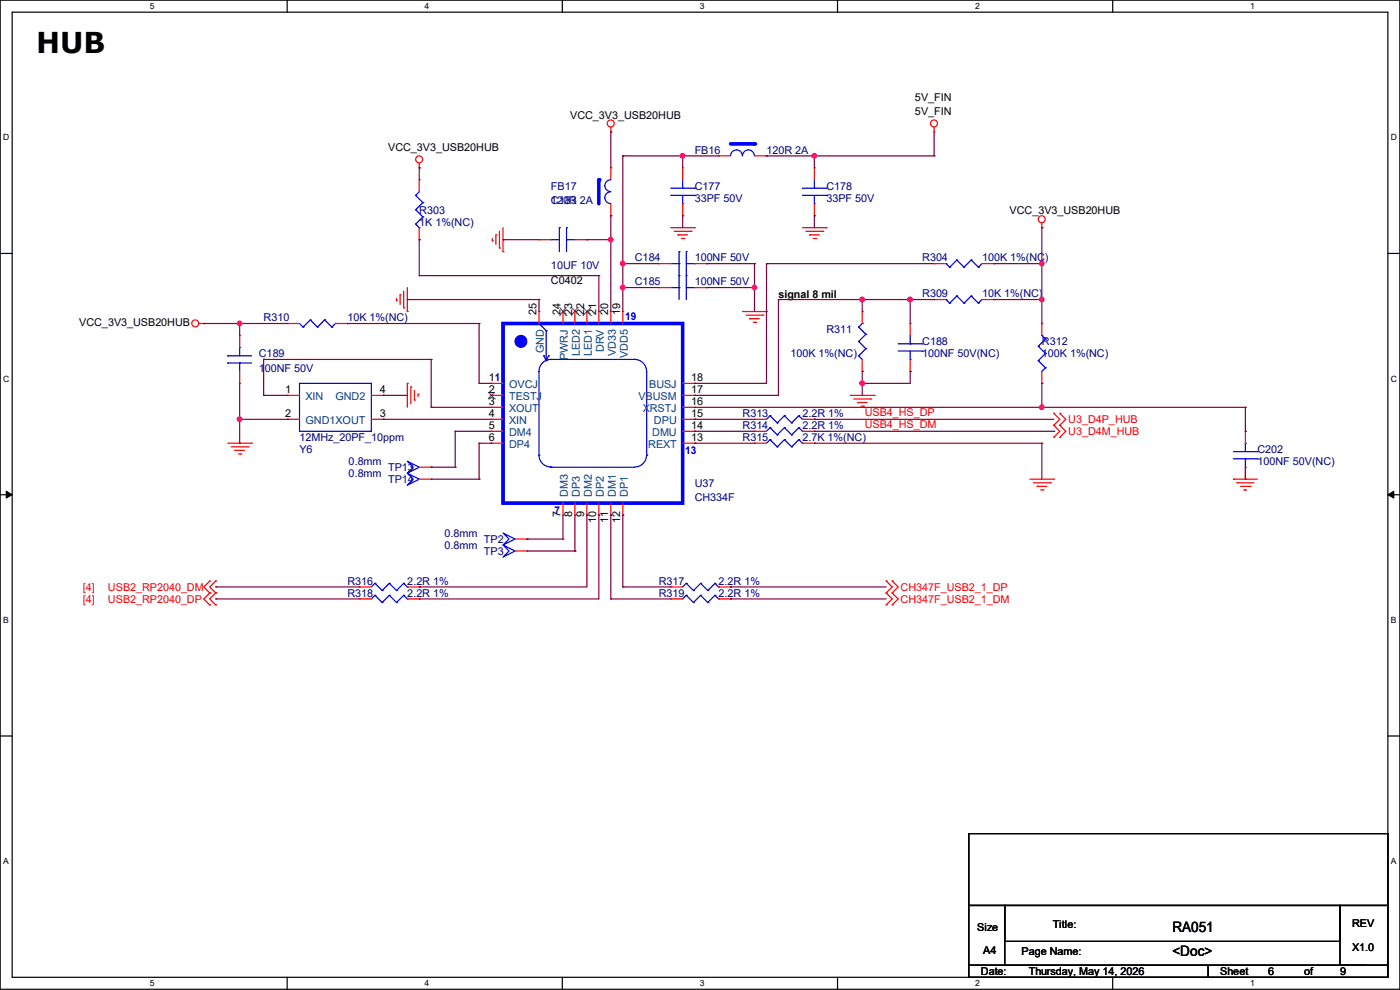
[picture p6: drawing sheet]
<svg xmlns="http://www.w3.org/2000/svg" width="297mm" height="210mm" viewBox="0 0 297 210" stroke-linecap="round" stroke-linejoin="round" font-family="sans-serif">
<path d="M0 0h297v209.8h-297zM2.6 2.6h291.8v204.7h-291.8z" fill="none" stroke="#000" stroke-width=".25"/>
<g fill="#fff">
<path d="M31.7 .3h1v2h-1z"/>
<path d="M31.7 207.6h1v2h-1z"/>
</g>
<path d="M60.9 0v2.6M60.9 207.3v2.5" fill="none" stroke="#000" stroke-width=".25"/>
<g fill="#fff">
<path d="M90.1 .3h1v2h-1z"/>
<path d="M90.1 207.6h1v2h-1z"/>
</g>
<path d="M119.3 0v2.6M119.3 207.3v2.5" fill="none" stroke="#000" stroke-width=".25"/>
<g fill="#fff">
<path d="M148.5 .3h.9v2h-.9z"/>
<path d="M148.5 207.6h.9v2h-.9z"/>
</g>
<path d="M177.7 0v2.6M177.7 207.3v2.5" fill="none" stroke="#000" stroke-width=".25"/>
<g fill="#fff">
<path d="M206.8 .3h1v2h-1z"/>
<path d="M206.8 207.6h1v2h-1z"/>
</g>
<path d="M236.1 0v2.6M236.1 207.3v2.5" fill="none" stroke="#000" stroke-width=".25"/>
<g fill="#fff">
<path d="M265.2 .3h1v2h-1z"/>
<path d="M265.2 207.6h1v2h-1z"/>
<path d="M.7 28.2h1.2v1.9h-1.2z"/>
<path d="M295.1 28.2h1.2v1.9h-1.2z"/>
<path d="M.7 79.3h1.2v2h-1.2z"/>
<path d="M295.1 79.3h1.2v2h-1.2z"/>
</g>
<path d="M0 53.8h2.6M294.4 53.8h2.6" fill="none" stroke="#000" stroke-width=".25"/>
<g fill="#fff">
<path d="M.7 130.5h1.2v2h-1.2z"/>
<path d="M295.1 130.5h1.1v2h-1.1z"/>
</g>
<path d="M0 104.9h2.6M294.4 104.9h2.6" fill="none" stroke="#000" stroke-width=".25"/>
<path d="M1.3 104.2l1.3 .7-1.3 .8zM294.4 104.9l1.3-.7v1.5z" fill="#000" stroke="#000" stroke-width=".21"/>
<g fill="#fff">
<path d="M.7 181.7h1.2v2h-1.2z"/>
<path d="M295.1 181.7h1.1v2h-1.1z"/>
</g>
<path d="M0 156.1h2.6M294.4 156.1h2.6M205.5 176.8h88.9v15.3h-88.9zM205.5 192.1h7.6v12.7h-7.6zM213.1 192.1h71.2v7.6h-71.2zM284.3 192.1h10.1v12.7h-10.1zM205.5 204.8h50.8v2.5h-50.8zM213.1 204.8h76.2M256.3 204.8h38.1v2.5h-38.1zM289.3 204.8h.1" fill="none" stroke="#000" stroke-width=".25"/>
<g fill="none" stroke="#f00" stroke-width=".25">
<path d="M88.9 35.6h.1M88.9 34.6v1M129.6 28h.1M129.6 27v1M198.2 28h.1M198.2 27v1M104.4 51.1h.1M104.4 50.6v.5M105.2 49.8h.1M105.2 49.8v2.1M106 52.6h.1M106 49.1v3.5"/>
<path d="M106.7 53.4h.1M106.7 48.3v5.1M142.3 48.3h5.1M143 49.1h3.6M143.8 49.8h.1M143.8 49.8h2M144.6 50.6h.5M145.1 50.6h.1M146.6 49.1h.1M147.4 48.3h.1M170.2 48.3h5.1M171 49.1h3.5"/>
<path d="M171.7 49.8h.1M171.7 49.8h2.1M172.5 50.6h.5M173 50.6h.1M174.5 49.1h.1M175.3 48.3h.1M198.2 55.9h.1M198.2 55.9h2.5M208.3 55.9h2.6M210.9 55.9h.1M221 48.3h.1M221 47.3v1"/>
<path d="M42.2 68.6h1M43.2 68.6h.1M50.8 71.2h.1M50.8 71.2v2.5M50.8 78.8v2.5M84.1 63.8h.1M84.1 63.3v.5M84.9 62.5h.1M84.9 62.5v2.1M85.6 65.3h.1M85.6 61.8v3.5M86.4 66.1h.1"/>
<path d="M86.4 61v5.1M114.3 66.1h.1M114.3 66.1v2.5M119.4 66.1h.1M119.4 66.1v2.5M122 66.1h.1M122 66.1v2.5M124.5 66.1h.1M124.5 66.1v2.5M127 66.1h.1M127 66.1v2.5M129.6 66.1h.1"/>
<path d="M129.6 66.1v2.5M132.1 66.1h.1M132.1 66.1v2.5M157.5 66.1h5.1M158.3 66.8h3.5M159 67.6h.1M159 67.6h2.1M159.8 68.4h.5M160.3 68.4h.1M161.8 66.8h.1M162.6 66.1h.1M48.3 94h5.1"/>
<path d="M49.1 94.8h3.5M49.8 95.5h.1M49.8 95.5h2.1M50.6 96.3h.5M50.8 81.3h.1M51.1 96.3h.1M52.6 94.8h.1M53.4 94h.1M86.4 81.3h.1M86.4 81.3v5.1M87.2 82.1h.1M87.2 82.1v3.5"/>
<path d="M87.9 84.9h.1M87.9 82.8v2.1M88.7 83.6h.1M88.7 83.6v.5M104.2 83.9h.1M104.2 86.4h.1M104.2 88.9h.1M104.2 91.5h.1M104.2 94h.1M104.2 81.3h.1M104.2 83.9h2.5M104.2 94h2.5"/>
<path d="M104.2 86.4h2.5M104.2 88.9h2.5M104.2 91.5h2.5M104.2 81.3h2.5M144.8 83.9h2.6M144.8 94h2.6M144.8 86.4h2.6M144.8 88.9h2.6M144.8 91.5h2.6M144.8 81.3h2.6M147.4 94h.1M147.4 91.5h.1"/>
<path d="M147.4 88.9h.1M147.4 86.4h.1M147.4 83.9h.1M147.4 81.3h.1M160.1 94h.1M160.1 94h2.5M170.2 94h2.6M172.8 94h.1M180.4 83.9h5.1M181.1 84.6h3.6M181.9 85.4h.1M181.9 85.4h2"/>
<path d="M182.7 86.1h.5M183.2 86.1h.1M184.7 84.6h.1M185.5 83.9h.1M223.6 90.2h.1M223.6 92.8h.1M223.6 87.7h.1M223.6 90.2l1.2 1.3-1.2 1.3M223.6 87.7l1.2 1.2-1.2 1.3M224.8 90.2h.1M224.8 92.8h.1M224.8 87.7h.1"/>
<path d="M224.8 90.2l1.3 1.3-1.3 1.3M224.8 87.7l1.3 1.2-1.3 1.3M119.4 109.3h.1M119.4 106.7v2.6M122 109.3h.1M122 106.7v2.6M124.5 109.3h.1M124.5 106.7v2.6M127 109.3h.1M127 106.7v2.6M129.6 109.3h.1M129.6 106.7v2.6"/>
<path d="M132.1 109.3h.1M132.1 106.7v2.6M218.5 101.6h5.1M219.2 102.4h3.6M220 103.2h.1M220 103.2h2M220.8 103.9h.5M221.3 103.9h.1M222.8 102.4h.1M223.6 101.6h.1M261.7 101.6h.1M261.7 101.6h5"/>
<path d="M262.4 102.4h.1M262.4 102.4h3.6M263.2 103.2h2M263.9 103.9h.1M263.9 103.9h.6M265.2 103.2h.1M44.5 123.2h.1M44.5 125.8h.1M44.5 128.3h.1M44.5 123.2l-1.3 1.3 1.3 1.3M44.5 125.8l-1.3 1.2 1.3 1.3M45.8 123.2h.1"/>
<path d="M45.8 125.8h.1M45.8 128.3h.1M45.8 123.2l-1.3 1.3 1.3 1.3M45.8 125.8l-1.3 1.2 1.3 1.3M188 123.2h.1M188 125.8h.1M188 128.3h.1M188 123.2l1.3 1.3-1.3 1.3M188 125.8l1.3 1.2-1.3 1.3M189.3 123.2h.1M189.3 125.8h.1M189.3 128.3h.1"/>
<path d="M189.3 123.2l1.2 1.3-1.2 1.3M189.3 125.8l1.2 1.2-1.2 1.3"/>
<circle cx="88.9" cy="33.8" r=".74"/>
<circle cx="129.6" cy="26.2" r=".74"/>
<circle cx="198.1" cy="26.2" r=".74"/>
<circle cx="221" cy="46.5" r=".74"/>
<circle cx="41.4" cy="68.6" r=".74"/>
</g>
<g fill="none" stroke="#00f" stroke-width=".25">
<path d="M155 33.1a1.25 1.25 0 0 1 1.2-1.3 1.25 1.25 0 0 1 1.3 1.3M157.5 33.1a1.25 1.25 0 0 1 1.3-1.3 1.25 1.25 0 0 1 1.2 1.3M200.7 55.9h.1M200.7 55.9l.8 .8M201.5 56.7h.1M203 55.2h.1M203 55.2l1.5 1.5M203 55.2l-1.5 1.5M204.5 56.7h.1M206 55.2h.1M206 55.2l1.6 1.5M206 55.2l-1.5 1.5"/>
<path d="M207.6 56.7h.1M208.3 55.9l-.7 .8M48.3 75.5h.1M48.3 77h.1M48.3 75.5h5.1M48.3 77h5.1M50.8 73.7h.1M50.8 77h.1M50.8 73.7v1.8M50.8 77v1.8M114.3 68.6l1.6 1.5M115.4 75.5h.1"/>
<path d="M115.4 75.5l.5 1M115.9 70.1h.1M115.9 76.5h.1M115.9 70.1v6.4M116.4 75.5h.1M116.4 75.5l-.5 1M134.7 76.2h.1M134.7 76.2h-17.8a2.52 2.52 0 0 0-2.6 2.6v17.8M134.7 76.2a2.52 2.52 0 0 1 2.5 2.6M137.2 78.8v17.8M114.3 96.6h.1M114.3 96.6a2.52 2.52 0 0 0 2.6 2.5"/>
<path d="M116.9 99.1h.1M116.9 99.1h17.8M137.2 96.6a2.52 2.52 0 0 1-2.5 2.5M137.2 96.6h.1M163.4 93.3h.1M163.4 93.3l-.8 .7M163.4 93.3l1.5 1.5M164.9 94.8h.1M166.4 93.3h.1M166.4 93.3l-1.5 1.5M166.4 93.3l1.5 1.5M167.9 94.8h.1"/>
<path d="M169.5 93.3h.1M169.5 93.3l-1.6 1.5M169.5 93.3l.7 .7M170.2 94h.1"/>
</g>
<path d="M155 30.5h5.1M106.7 68.6h38.1v38.1h-38.1z" fill="none" stroke="#00f" stroke-width=".76"/>
<circle cx="110.5" cy="72.4" r="1.25" fill="#00f" stroke="#00f" stroke-width=".25"/>
<g fill="none" stroke="#804000" stroke-width=".21">
<path d="M118.7 66.9h.1M118.7 65.2l1.4 1.7M120.1 66.9h.1M120.1 65.2l-1.4 1.7M121.2 66.9h.1M121.2 65.2l1.7 1.7M122.6 65.2l-1.4 1.7M122.9 66.9h.1M123.6 66.9h.1M123.6 65.2l1.8 1.7M125.4 66.9h.1M125.4 65.2l-1.8 1.7"/>
<path d="M103.5 84.6h.1M103.5 83.2l1.5 1.4M105 84.6h.1M105 83.2l-1.5 1.4"/>
</g>
<circle cx="160.1" cy="30.5" r=".38" fill="#00f"/>
<path d="M152.4 33.1h.1M152.4 33.1h2.6M160.1 33.1h2.5M162.6 33.1h.1" fill="none" stroke="#f00" stroke-width=".25"/>
<path d="M129.6 38.1a1.25 1.25 0 0 0-1.3 1.3 1.25 1.25 0 0 0 1.3 1.2M129.6 40.7a1.25 1.25 0 0 0-1.3 1.2 1.25 1.25 0 0 0 1.3 1.3" fill="none" stroke="#00f" stroke-width=".25"/>
<path d="M127 38.1v5.1" fill="none" stroke="#00f" stroke-width=".76"/>
<circle cx="127" cy="38.1" r=".38" fill="#00f"/>
<g fill="none" stroke="#f00" stroke-width=".25">
<path d="M88.9 38.1h.1M88.9 38.1v2.6M129.6 35.6h.1M129.6 35.6v2.5M144.8 35.6h.1M144.8 35.6v2.5M172.8 35.6h.1M172.8 35.6v2.5M88.9 50.8h.1M88.9 48.3v2.5M114.3 50.8h.1M114.3 50.8h2.6"/>
<path d="M122 50.8h2.5M124.5 50.8h.1M129.6 45.8h.1M129.6 43.2v2.6M139.7 55.9h.1M139.7 55.9h2.6M144.8 45.8h.1M144.8 43.2v2.6M147.4 55.9h2.5M149.9 55.9h.1M172.8 45.8h.1M172.8 43.2v2.6"/>
<path d="M61 68.6h.1M61 68.6h2.5M71.2 68.6h2.5M73.7 68.6h.1M139.7 61h.1M139.7 61h2.6M147.4 61h2.5M149.9 61h.1M182.9 78.8h.1M182.9 66.1h.1M182.9 66.1v2.5M182.9 76.2v2.6"/>
<path d="M193.1 68.6h.1M193.1 78.8h.1M193.1 68.6v2.6M193.1 76.2v2.6M198.2 63.5h.1M198.2 63.5h2.5M208.3 63.5h2.6M210.9 63.5h.1M221 68.6h.1M221 68.6v2.6M221 78.8v2.5M61 83.9h.1"/>
<path d="M61 88.9h.1M61 83.9h2.5M61 88.9h2.5M78.8 83.9h2.5M78.8 88.9h2.5M81.3 88.9h.1M81.3 83.9h.1M88.9 99.1h2.6M91.5 99.1h.1M160.1 91.5h.1M160.1 88.9h.1M160.1 88.9h2.5"/>
<path d="M160.1 91.5h2.5M170.2 88.9h2.6M170.2 91.5h2.6M172.8 91.5h.1M172.8 88.9h.1M221 81.3h.1M264.2 91.5h.1M264.2 91.5v2.5M264.2 99.1v2.5M88.9 101.6h2.6M91.5 101.6h.1M109.3 114.3h2.5"/>
<path d="M109.3 116.9h2.5M111.8 114.3h.1M111.8 116.9h.1M264.2 101.6h.1M76.2 124.5h.1M76.2 127h.1M76.2 124.5h2.6M76.2 127h2.6M86.4 124.5h2.5M86.4 127h2.5M88.9 124.5h.1M88.9 127h.1"/>
<path d="M142.3 124.5h.1M142.3 127h.1M142.3 124.5h2.5M142.3 127h2.5M152.4 124.5h2.6M152.4 127h2.6M155 124.5h.1M155 127h.1"/>
</g>
<g fill="none" stroke="#00f" stroke-width=".25">
<path d="M142.3 39.9h5.1M144.8 39.9h.1M144.8 38.1v1.8M147.4 39.9h.1M170.2 39.9h5.1M172.8 39.9h.1M172.8 38.1v1.8M175.3 39.9h.1M88.2 41.4h.1M88.2 44.5h.1M88.2 47.5h.1M88.2 41.4l1.5 1.6"/>
<path d="M88.2 44.5l1.5 1.5M88.2 47.5l.7 .8M88.9 48.3h.1M88.9 40.7l-.7 .7M89.7 43h.1M89.7 46h.1M89.7 43l-1.5 1.5M89.7 46l-1.5 1.5M116.9 50.8h.1M116.9 50.8h1.8M118.7 48.3h.1M118.7 48.3v5.1"/>
<path d="M120.2 50.8h.1M120.2 48.3h.1M120.2 50.8h1.8M120.2 48.3v5.1M142.3 41.4h5.1M142.3 55.9h1.8M144.1 58.5h.1M144.1 55.9h.1M144.1 53.4h.1M144.1 53.4v10.1M144.8 43.2h.1M144.8 41.4v1.8"/>
<path d="M145.6 58.5h.1M145.6 53.4h.1M145.6 53.4v10.1M145.6 55.9h1.8M147.4 41.4h.1M147.4 55.9h.1M170.2 41.4h5.1M172.8 43.2h.1M172.8 41.4v1.8M175.3 41.4h.1M63.5 68.6l.8 .8M64.3 69.4h.1"/>
<path d="M65.8 67.9h.1M65.8 67.9l-1.5 1.5M65.8 67.9l1.6 1.5M67.4 69.4h.1M68.9 67.9h.1M68.9 67.9l-1.5 1.5M68.9 67.9l1.5 1.5M70.4 69.4h.1M71.2 68.6h.1M71.2 68.6l-.8 .8M142.3 61h1.8M144.1 61h.1"/>
<path d="M145.6 61h1.8M147.4 61h.1M182.2 75.5h.1M182.2 72.4h.1M182.2 69.4h.1M182.2 75.5l.7 .7M182.2 72.4l1.5 1.6M182.2 69.4l1.5 1.5M182.9 68.6h.1M182.9 68.6l-.7 .8M183.7 74h.1M183.7 70.9h.1"/>
<path d="M183.7 74l-1.5 1.5M183.7 70.9l-1.5 1.5M190.5 74.5h5.1M190.5 72.9h5.1M193.1 76.2h.1M193.1 72.9h.1M193.1 71.2v1.7M193.1 74.5v1.7M195.6 74.5h.1M195.6 72.9h.1M200.7 63.5h.1M200.7 63.5l.8 .8"/>
<path d="M201.5 64.3h.1M203 62.8h.1M203 62.8l1.5 1.5M203 62.8l-1.5 1.5M204.5 64.3h.1M206 62.8h.1M206 62.8l1.6 1.5M206 62.8l-1.5 1.5M207.6 64.3h.1M208.3 63.5l-.7 .8M220.3 76.5h.1M220.3 73.4h.1"/>
<path d="M220.3 76.5l1.5 1.5M220.3 73.4l1.5 1.6M221 71.2h.1M221 71.2l.8 .7M221.8 78h.1M221.8 75h.1M221.8 71.9h.1M221.8 78l-.8 .8M221.8 75l-1.5 1.5M221.8 71.9l-1.5 1.5M63.5 81.3h15.3v10.2h-15.3zM86.4 97.8l2.5 1.3-2.5 1.3 1.3-1.3z"/>
<path d="M163.4 90.7h.1M163.4 88.2h.1M163.4 88.2l-.8 .7M163.4 90.7l-.8 .8M163.4 90.7l1.5 1.5M163.4 88.2l1.5 1.5M164.9 92.2h.1M164.9 89.7h.1M166.4 90.7h.1M166.4 88.2h.1M166.4 88.2l-1.5 1.5M166.4 90.7l-1.5 1.5"/>
<path d="M166.4 90.7l1.5 1.5M166.4 88.2l1.5 1.5M167.9 92.2h.1M167.9 89.7h.1M169.5 90.7h.1M169.5 88.2h.1M169.5 88.2l-1.6 1.5M169.5 90.7l-1.6 1.5M169.5 90.7l.7 .8M169.5 88.2l.7 .7M170.2 91.5h.1M170.2 88.9h.1"/>
<path d="M261.7 95.8h5M261.7 97.3h5M264.2 94h.1M264.2 97.3h.1M264.2 94v1.8M264.2 97.3v1.8M266.7 95.8h.1M266.7 97.3h.1M86.4 100.4l2.5 1.2-2.5 1.3 1.3-1.3zM106.7 113.1l2.6 1.2-2.6 1.3 1.3-1.3zM106.7 115.6l2.6 1.3-2.6 1.3 1.3-1.3zM79.5 123.7h.1"/>
<path d="M79.5 126.3h.1M79.5 123.7l-.7 .8M79.5 123.7l1.6 1.6M79.5 126.3l-.7 .7M79.5 126.3l1.6 1.5M81.1 125.3h.1M81.1 127.8h.1M82.6 123.7h.1M82.6 126.3h.1M82.6 123.7l-1.5 1.6M82.6 123.7l1.5 1.6M82.6 126.3l-1.5 1.5"/>
<path d="M82.6 126.3l1.5 1.5M84.1 125.3h.1M84.1 127.8h.1M85.6 123.7h.1M85.6 126.3h.1M85.6 123.7l-1.5 1.6M85.6 123.7l.8 .8M85.6 126.3l-1.5 1.5M85.6 126.3l.8 .7M86.4 124.5h.1M86.4 127h.1M145.6 123.7h.1"/>
<path d="M145.6 126.3h.1M145.6 123.7l-.8 .8M145.6 123.7l1.5 1.6M145.6 126.3l-.8 .7M145.6 126.3l1.5 1.5M147.1 125.3h.1M147.1 127.8h.1M148.6 123.7h.1M148.6 126.3h.1M148.6 123.7l-1.5 1.6M148.6 123.7l1.6 1.6M148.6 126.3l-1.5 1.5"/>
<path d="M148.6 126.3l1.6 1.5M150.2 125.3h.1M150.2 127.8h.1M151.7 123.7h.1M151.7 126.3h.1M151.7 123.7l-1.5 1.6M151.7 123.7l.7 .8M151.7 126.3l-1.5 1.5M151.7 126.3l.7 .7M152.4 124.5h.1M152.4 127h.1"/>
</g>
<g fill="none" stroke="#800040" stroke-width=".25">
<path d="M88.9 35.6h.1M88.9 35.6v2.5M129.6 28h.1M129.6 28v7.6M132.1 33.1h.1M132.1 33.1h20.3M132.1 33.1v33M144.8 33.1h.1M144.8 33.1v2.5M162.6 33.1h.1M162.6 33.1h35.6M172.8 33.1h.1"/>
<path d="M172.8 33.1v2.5M198.2 33.1h.1M198.2 28v5.1M88.9 50.8h.1M88.9 58.5h.1M88.9 50.8v7.7M88.9 58.5h38.1M106.7 50.8h.1M106.7 50.8h7.6M124.5 50.8h.1M124.5 50.8h5.1M127 58.5h.1"/>
<path d="M127 58.5v7.6M129.6 50.8h.1M129.6 45.8h.1M129.6 45.8v20.3M132.1 55.9h.1M132.1 55.9h7.6M144.8 45.8h.1M144.8 45.8v2.5M149.9 55.9h.1M149.9 55.9h10.2M160.1 55.9h.1M160.1 55.9v10.2"/>
<path d="M162.6 55.9h.1M162.6 55.9h35.6M162.6 55.9v25.4h-15.2M172.8 45.8h.1M172.8 45.8v2.5M210.9 55.9h.1M210.9 55.9h10.1M221 48.3h.1M221 55.9h.1M221 48.3v20.3M43.2 68.6h.1M43.2 68.6h17.8"/>
<path d="M50.8 68.6h.1M50.8 68.6v2.6M55.9 76.2h.1M55.9 76.2v7.7M55.9 76.2h35.6M73.7 68.6h.1M73.7 68.6h27.9M86.4 63.5h.1M86.4 63.5h27.9M91.5 76.2h.1M91.5 76.2v10.2M101.6 68.6h.1"/>
<path d="M101.6 68.6v12.7M114.3 63.5h.1M114.3 63.5v2.6M132.1 61h.1M132.1 61h7.6M149.9 61h.1M149.9 61h10.2M160.1 61h.1M165.1 63.5h.1M165.1 63.5h33.1M165.1 63.5v20.4h-17.7M182.9 63.5h.1"/>
<path d="M182.9 78.8h.1M182.9 63.5v2.6M182.9 78.8v5.1M193.1 63.5h.1M193.1 78.8h.1M193.1 63.5v5.1M193.1 78.8v2.5h-10.2M210.9 63.5h.1M210.9 63.5h10.1M221 63.5h.1M50.8 88.9h.1M50.8 94h.1"/>
<path d="M50.8 88.9h10.2M50.8 81.3v12.7M55.9 83.9h.1M55.9 83.9h5.1M61 88.9h.1M81.3 83.9h.1M81.3 88.9h.1M81.3 83.9h5.1M81.3 88.9h22.9M91.5 86.4h.1M91.5 99.1h.1M91.5 86.4h12.7"/>
<path d="M91.5 99.1h5.1M96.6 91.5h.1M96.6 99.1h.1M96.6 91.5h7.6M96.6 91.5v7.6M101.6 81.3h.1M101.6 94h.1M101.6 94v7.6M101.6 81.3h2.6M101.6 94h2.6M104.2 94h.1M147.4 81.3h.1"/>
<path d="M147.4 83.9h.1M147.4 88.9h.1M147.4 91.5h.1M147.4 94h.1M147.4 86.4h116.8M147.4 88.9h12.7M147.4 91.5h12.7M147.4 94h12.7M172.8 94h.1M172.8 88.9h.1M172.8 88.9h50.8M172.8 91.5h50.8"/>
<path d="M172.8 94h48.2M182.9 81.3h.1M221 81.3h.1M221 86.4h.1M221 94h.1M221 81.3v5.1M221 94v7.6M223.6 91.5h.1M264.2 91.5h.1M264.2 99.1h.1M264.2 86.4h.1M264.2 86.4v5.1"/>
<path d="M264.2 99.1v2.5M91.5 101.6h10.1M101.6 101.6h.1M111.8 114.3h.1M111.8 116.9h10.2M111.8 114.3h7.6M119.4 114.3h.1M119.4 109.3v5M122 116.9h.1M122 109.3v7.6M124.5 109.3h.1M124.5 109.3v15.2h-35.6"/>
<path d="M127 109.3h.1M127 109.3v17.7h-38.1M129.6 109.3h.1M129.6 109.3v17.7M132.1 109.3h.1M132.1 109.3v15.2M45.8 124.5h.1M45.8 127h.1M45.8 124.5h30.4M45.8 127h30.4M88.9 124.5h.1M88.9 127h.1"/>
<path d="M129.6 127h.1M129.6 127h12.7M132.1 124.5h.1M132.1 124.5h10.2M155 124.5h.1M155 127h.1M155 124.5h33M155 127h33"/>
</g>
<g fill="#f0f" stroke="#f0f" stroke-width=".25">
<circle cx="160" cy="61" r=".49"/>
<circle cx="132.1" cy="55.9" r=".49"/>
<circle cx="144.8" cy="33" r=".49"/>
<circle cx="172.7" cy="33" r=".49"/>
<circle cx="221" cy="55.9" r=".49"/>
<circle cx="129.6" cy="50.8" r=".49"/>
<circle cx="132.1" cy="61" r=".49"/>
<circle cx="193.1" cy="63.5" r=".49"/>
<circle cx="182.9" cy="63.5" r=".49"/>
<circle cx="221" cy="63.5" r=".49"/>
<circle cx="50.8" cy="68.6" r=".49"/>
<circle cx="182.9" cy="81.3" r=".49"/>
<circle cx="221" cy="86.4" r=".49"/>
<circle cx="50.8" cy="88.9" r=".49"/>
</g>
<text font-size="6.1" x="7.7" y="11.2">HUB</text>
<g font-size="3">
<text x="248.7" y="197.6">RA051</text>
<text x="248.7" y="202.7">&lt;Doc&gt;</text>
</g>
<g font-size="2.3">
<text x="194.1" y="21.4">5V_FIN</text>
<text x="121" y="25.2">VCC_3V3_USB20HUB</text>
<text x="194.1" y="24.5">5V_FIN</text>
<text x="82.3" y="32.1">VCC_3V3_USB20HUB</text>
<text x="214.2" y="45.3">VCC_3V3_USB20HUB</text>
<text x="116.9" y="60.3">C0402</text>
<text x="165.1" y="63.1">signal 8 mil</text>
<text x="16.8" y="69.2">VCC_3V3_USB20HUB</text>
<text x="113.8" y="66.8" transform="rotate(-90 113.8 66.8)">25</text>
<text x="118.9" y="66.8" transform="rotate(-90 118.9 66.8)">24</text>
<text x="121.4" y="66.8" transform="rotate(-90 121.4 66.8)">23</text>
<text x="124" y="66.8" transform="rotate(-90 124 66.8)">22</text>
<text x="126.5" y="66.8" transform="rotate(-90 126.5 66.8)">21</text>
<text x="129" y="66.8" transform="rotate(-90 129 66.8)">20</text>
<text x="131.6" y="66.8" transform="rotate(-90 131.6 66.8)">19</text>
<text x="60.5" y="83.3">1</text>
<text x="80.6" y="83.3">4</text>
<text x="103.7" y="83.3">2</text>
<text x="103.7" y="80.8">11</text>
<text x="146.6" y="83.3">17</text>
<text x="146.6" y="80.8">18</text>
<text x="60.5" y="88.4">2</text>
<text x="80.6" y="88.4">3</text>
<text x="103.7" y="85.9">3</text>
<text x="103.7" y="88.4">4</text>
<text x="146.6" y="88.4">15</text>
<text x="146.6" y="85.9">16</text>
<text x="103.7" y="90.9">5</text>
<text x="103.7" y="93.5">6</text>
<text x="146.6" y="93.5">13</text>
<text x="146.6" y="90.9">14</text>
<text x="118.9" y="109.8" transform="rotate(-90 118.9 109.8)">7</text>
<text x="121.4" y="109.8" transform="rotate(-90 121.4 109.8)">8</text>
<text x="124" y="109.8" transform="rotate(-90 124 109.8)">9</text>
<text x="126.5" y="111" transform="rotate(-90 126.5 111)">10</text>
<text x="129" y="111" transform="rotate(-90 129 111)">11</text>
<text x="131.6" y="111" transform="rotate(-90 131.6 111)">12</text>
<text x="207.3" y="197.4">Size</text>
<text x="223.3" y="196.9">Title:</text>
<text x="286.8" y="196.7">REV</text>
<text x="208.6" y="202.3">A4</text>
<text x="216.7" y="202.5">Page Name:</text>
<text x="286.8" y="201.8">X1.0</text>
<text x="208.1" y="206.8">Date:</text>
<text x="218.2" y="206.8">Thursday, May 14, 2026</text>
<text x="258.9" y="206.8">Sheet</text>
<text x="269" y="206.8">6</text>
<text x="276.7" y="206.8">of</text>
<text x="284.3" y="206.8">9</text>
</g>
<g font-size="2.3" fill="#000080">
<text x="147.4" y="32.6">FB16</text>
<text x="162.6" y="32.6">120R 2A</text>
<text x="116.9" y="40.2">FB17</text>
<text x="147.4" y="40.2">C177</text>
<text x="175.3" y="40.2">C178</text>
<text x="88.9" y="45.3">R303</text>
<text x="88.9" y="47.8">1K 1%(NC)</text>
<text x="116.9" y="43.3">120R 2A</text>
<text x="116.9" y="43.3">C183</text>
<text x="147.4" y="42.8">33PF 50V</text>
<text x="175.3" y="42.8">33PF 50V</text>
<text x="116.9" y="57">10UF 10V</text>
<text x="134.7" y="55.5">C184</text>
<text x="147.4" y="55.5">100NF 50V</text>
<text x="195.6" y="55.5">R304</text>
<text x="208.3" y="55.5">100K 1%(NC)</text>
<text x="134.7" y="60.5">C185</text>
<text x="147.4" y="60.5">100NF 50V</text>
<text x="195.6" y="63.1">R309</text>
<text x="208.3" y="63.1">10K 1%(NC)</text>
<text x="55.9" y="68.2">R310</text>
<text x="73.7" y="68.2">10K 1%(NC)</text>
<text x="175.3" y="70.7">R311</text>
<text x="54.9" y="75.8">C189</text>
<text x="167.7" y="75.8">100K 1%(NC)</text>
<text x="195.6" y="73.2">C188</text>
<text x="195.6" y="75.8">100NF 50V(NC)</text>
<text x="221" y="73.2">R312</text>
<text x="221" y="75.8">100K 1%(NC)</text>
<text x="54.9" y="78.8">100NF 50V</text>
<text x="157.5" y="88.5">R313</text>
<text x="170.2" y="88.5">2.2R 1%</text>
<text x="63.5" y="93.6">12MHz_20PF_10ppm</text>
<text x="157.5" y="93.6">R315</text>
<text x="157.5" y="91">R314</text>
<text x="170.2" y="93.6">2.7K 1%(NC)</text>
<text x="170.2" y="91">2.2R 1%</text>
<text x="63.5" y="96.1">Y6</text>
<text x="74" y="98.6">0.8mm</text>
<text x="74" y="101.2">0.8mm</text>
<text x="82.3" y="99.9">TP13</text>
<text x="266.8" y="96.1">C202</text>
<text x="266.8" y="98.6">100NF 50V(NC)</text>
<text x="82.3" y="102.4">TP14</text>
<text x="147.4" y="103.2">U37</text>
<text x="147.4" y="106.3">CH334F</text>
<text x="94.3" y="113.9">0.8mm</text>
<text x="94.3" y="116.4">0.8mm</text>
<text x="102.7" y="115.1">TP2</text>
<text x="102.7" y="117.7">TP3</text>
<text x="73.7" y="124">R316</text>
<text x="86.4" y="124">2.2R 1%</text>
<text x="139.8" y="124">R317</text>
<text x="152.5" y="124">2.2R 1%</text>
<text x="73.7" y="126.6">R318</text>
<text x="86.4" y="126.6">2.2R 1%</text>
<text x="139.8" y="126.6">R319</text>
<text x="152.5" y="126.6">2.2R 1%</text>
</g>
<g font-size="2.3" fill="#00f">
<text x="132.6" y="67.9">19</text>
<text x="145.3" y="96.4">13</text>
<text x="117.7" y="109.1">7</text>
</g>
<g font-size="2.3" fill="#004080">
<text x="115.4" y="75" transform="rotate(-90 115.4 75)">GND</text>
<text x="120.5" y="76.4" transform="rotate(-90 120.5 76.4)">PWRJ</text>
<text x="123" y="75.6" transform="rotate(-90 123 75.6)">LED2</text>
<text x="125.6" y="75.6" transform="rotate(-90 125.6 75.6)">LED1</text>
<text x="128.1" y="74.7" transform="rotate(-90 128.1 74.7)">DRV</text>
<text x="130.6" y="75.6" transform="rotate(-90 130.6 75.6)">VD33</text>
<text x="133.2" y="76" transform="rotate(-90 133.2 76)">VDD5</text>
<text x="108" y="82.4">OVCJ</text>
<text x="137.7" y="82.4">BUSJ</text>
<text x="64.8" y="84.9">XIN</text>
<text x="71.2" y="84.9">GND2</text>
<text x="108" y="84.9">TESTJ</text>
<text x="108" y="87.5">XOUT</text>
<text x="135.4" y="84.9">VBUSM</text>
<text x="136.4" y="87.5">XRSTJ</text>
<text x="64.8" y="90">GND1XOUT</text>
<text x="108" y="90">XIN</text>
<text x="108" y="92.5">DM4</text>
<text x="108" y="95.1">DP4</text>
<text x="137.5" y="95.1">REXT</text>
<text x="138.4" y="92.5">DMU</text>
<text x="138.7" y="90">DPU</text>
<text x="120.5" y="105.4" transform="rotate(-90 120.5 105.4)">DM3</text>
<text x="123" y="105.4" transform="rotate(-90 123 105.4)">DP3</text>
<text x="125.6" y="105.4" transform="rotate(-90 125.6 105.4)">DM2</text>
<text x="128.1" y="105.4" transform="rotate(-90 128.1 105.4)">DP2</text>
<text x="130.6" y="105.4" transform="rotate(-90 130.6 105.4)">DM1</text>
<text x="133.2" y="105.4" transform="rotate(-90 133.2 105.4)">DP1</text>
</g>
<g font-size="2.3" fill="#f00">
<text x="183.4" y="88.2">USB4_HS_DP</text>
<text x="226.6" y="89.7">U3_D4P_HUB</text>
<text x="183.4" y="90.8">USB4_HS_DM</text>
<text x="226.6" y="92.3">U3_D4M_HUB</text>
<text x="17.6" y="125.3">[4]</text>
<text x="22.9" y="125.3">USB2_RP2040_DM</text>
<text x="191.1" y="125.3">CH347F_USB2_1_DP</text>
<text x="17.6" y="127.8">[4]</text>
<text x="22.9" y="127.8">USB2_RP2040_DP</text>
<text x="191.1" y="127.8">CH347F_USB2_1_DM</text>
</g>
<g font-size="1.8">
<text x="31.8" y="1.9">5</text>
<text x="90.1" y="1.9">4</text>
<text x="148.5" y="1.9">3</text>
<text x="206.8" y="1.9">2</text>
<text x="265.2" y="1.9">1</text>
<text x=".7" y="29.8">D</text>
<text x="295.1" y="29.8">D</text>
<text x=".7" y="80.9">C</text>
<text x="295.1" y="80.9">C</text>
<text x=".7" y="132.1">B</text>
<text x="295.1" y="132.1">B</text>
<text x=".7" y="183.3">A</text>
<text x="295.1" y="183.3">A</text>
<text x="31.8" y="209.2">5</text>
<text x="90.1" y="209.2">4</text>
<text x="148.5" y="209.2">3</text>
<text x="206.8" y="209.2">2</text>
<text x="265.2" y="209.2">1</text>
</g>
</svg>
